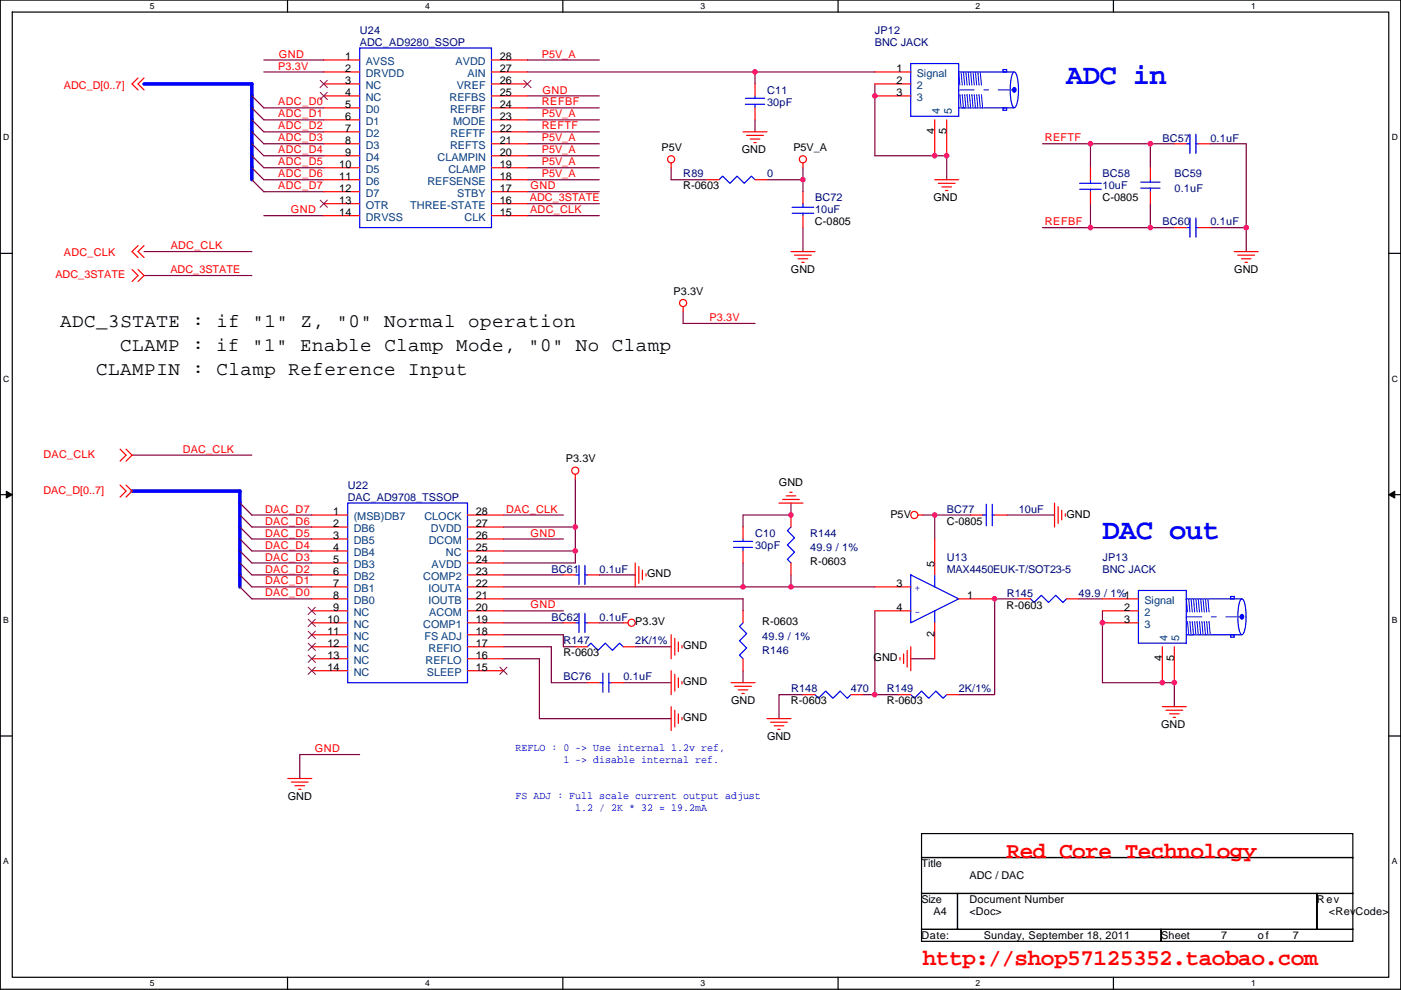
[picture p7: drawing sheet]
<svg xmlns="http://www.w3.org/2000/svg" width="297mm" height="210mm" viewBox="0 0 297 210" stroke-linecap="round" stroke-linejoin="round" font-family="sans-serif">
<path d="M.1 0h296.9v209.8h-296.9zM2.6 2.6h291.8v204.7h-291.8z" fill="none" stroke="#000" stroke-width=".25"/>
<g fill="#fff">
<path d="M31.8 .3h1v2h-1z"/>
<path d="M31.8 207.5h1v2.1h-1z"/>
</g>
<path d="M61 0v2.6M61 207.3v2.5" fill="none" stroke="#000" stroke-width=".25"/>
<g fill="#fff">
<path d="M90.1 .3h1v2h-1z"/>
<path d="M90.1 207.5h1v2.1h-1z"/>
</g>
<path d="M119.3 0v2.6M119.3 207.3v2.5" fill="none" stroke="#000" stroke-width=".25"/>
<g fill="#fff">
<path d="M148.5 .3h1v2h-1z"/>
<path d="M148.5 207.5h1v2.1h-1z"/>
</g>
<path d="M177.7 0v2.6M177.7 207.3v2.5" fill="none" stroke="#000" stroke-width=".25"/>
<g fill="#fff">
<path d="M206.9 .3h1v2h-1z"/>
<path d="M206.9 207.5h1v2.1h-1z"/>
</g>
<path d="M236.1 0v2.6M236.1 207.3v2.5" fill="none" stroke="#000" stroke-width=".25"/>
<g fill="#fff">
<path d="M265.2 .3h1v2h-1z"/>
<path d="M265.2 207.5h1v2.1h-1z"/>
<path d="M.7 28.2h1.3v2h-1.3z"/>
<path d="M295.1 28.2h1.3v2h-1.3z"/>
<path d="M.7 79.3h1.3v2.1h-1.3z"/>
<path d="M295.1 79.3h1.3v2.1h-1.3z"/>
</g>
<path d="M.1 53.7h2.5M294.4 53.7h2.6" fill="none" stroke="#000" stroke-width=".25"/>
<g fill="#fff">
<path d="M.7 130.5h1.2v2h-1.2z"/>
<path d="M295.1 130.5h1.2v2h-1.2z"/>
</g>
<path d="M.1 104.9h2.5M294.4 104.9h2.6" fill="none" stroke="#000" stroke-width=".25"/>
<path d="M1.3 104.2l1.3 .7-1.3 .7zM294.4 104.9l1.3-.7v1.4z" fill="#000" stroke="#000" stroke-width=".21"/>
<g fill="#fff">
<path d="M.7 181.7h1.2v2h-1.2z"/>
<path d="M295.1 181.7h1.2v2h-1.2z"/>
</g>
<path d="M.1 156.1h2.5M294.4 156.1h2.6M195.4 176.8h91.4v5.1h-91.4zM195.4 197.1h50.8v2.6h-50.8zM195.4 181.9h91.4v7.6h-91.4zM195.4 189.5h7.6v7.6h-7.6zM203 189.5h76.2v7.6h-76.2zM246.2 197.1h40.6v2.6h-40.6zM279.2 189.5h7.6v7.6h-7.6z" fill="none" stroke="#000" stroke-width=".25"/>
<g fill="none" stroke="#800040" stroke-width=".25">
<path d="M55.9 12.7h12.7M55.9 15.3h12.7M111.8 15.3h48.3v2.5M111.8 12.7h15.3M160.1 15.3h25.4M185.5 17.8v15.2h15.2v5.1M53.4 28l2.5 2.5h12.7M53.4 33l2.5 2.6h12.7M53.4 25.4l2.5 2.6h12.7M53.4 22.9l2.5 2.5h12.7M53.4 30.5l2.5 2.5h12.7M53.4 35.6l2.5 2.5h12.7"/>
<path d="M53.4 20.3l2.5 2.6h12.7M53.4 38.1l2.5 2.6h12.7M111.8 25.4h15.3M111.8 35.6h15.3M111.8 22.9h15.3M111.8 33h15.3M111.8 30.5h15.3M111.8 38.1h15.3M111.8 20.3h15.3M111.8 28h15.3M142.3 35.6v2.5h7.6M160.1 25.4v2.6"/>
<path d="M162.6 38.1h7.6M170.2 35.6v2.5M170.2 38.1v2.6M221 30.5h10.2M231.2 30.5h12.7v5.1M231.2 30.5v5.1M243.9 30.5h5.1M256.6 30.5h7.6v17.8M30.5 53.4h22.9M30.5 58.4h22.9M55.9 45.7h12.7M111.8 45.7h15.3"/>
<path d="M111.8 43.2h15.3M111.8 40.7h15.3M170.2 48.3v5.1M221 48.3h10.2M231.2 43.2v5.1M231.2 48.3h12.7M243.9 43.2v5.1M243.9 48.3h5.1M256.6 48.3h7.6M264.2 48.3v5.1M144.8 66.1v2.5h15.3M28 96.5h25.4"/>
<path d="M50.9 106.7l2.5 2.5h12.7M50.9 109.2l2.5 2.6h12.7M50.9 111.8l2.5 2.5h12.7M50.9 114.3l2.5 2.6h12.7M50.9 116.9l2.5 2.5h12.7M50.9 119.4l2.5 2.5h12.7M106.7 114.3h12.7M106.7 111.8h15.3M106.7 116.9h15.3M106.7 109.2h12.7M122 101.6v15.3M122 116.9v2.5h-15.3"/>
<path d="M157.5 119.4v5.1M167.7 106.7v2.5h-10.2v2.6M195.6 109.2h2.6M198.2 109.2h7.6M198.2 109.2v5.1M213.4 109.2h10.2M50.9 121.9l2.5 2.6h12.7M50.9 124.5l2.5 2.5h12.7M106.7 124.5h50.8M106.7 139.7h7.7v12.7h27.9M106.7 137.2h10.2v7.6h7.6M106.7 134.6h12.7v2.6h2.6"/>
<path d="M106.7 127h50.8v2.6M106.7 121.9h12.7M106.7 129.6h12.7M106.7 132.1h12.7M127.1 132.1h5M127.1 121.9h7.6M134.7 137.2h7.6M157.5 124.5h10.2M167.7 121.9v2.6M167.7 124.5h17.8M185.5 129.6v17.7h5.1M193.1 139.7h5.1"/>
<path d="M216 127h-5.1v20.3h-7.6M228.7 127h5M233.7 129.6v15.2h15.3v5.1M132.1 144.8h10.2M157.5 142.3v2.5M170.2 147.3h-5v5.1M182.9 147.3h2.6M76.3 160h-12.7v5.1"/>
</g>
<path d="M30.5 17.8h22.9v20.3M28 104.2h22.9v20.3" fill="none" stroke="#00f" stroke-width=".76"/>
<g fill="none" stroke="#f00" stroke-width=".25">
<path d="M29.3 16.5l-1.3 1.3 1.3 1.3M30.5 16.5l-1.2 1.3 1.2 1.3M68.6 15.3h7.7M68.6 17.8h7.7M68.6 12.7h7.7M104.2 15.3h7.6M104.2 17.8h7.6M104.2 12.7h7.6M160.1 17.8v2.5M185.5 15.3h7.6M185.5 17.8h7.6M68.6 20.3h7.7"/>
<path d="M68.6 38.1h7.7M68.6 22.9h7.7M68.6 25.4h7.7M68.6 28h7.7M68.6 30.5h7.7M68.6 33h7.7M68.6 35.6h7.7M104.2 20.3h7.6M104.2 38.1h7.6M104.2 22.9h7.6M104.2 25.4h7.6M104.2 28h7.6"/>
<path d="M104.2 30.5h7.6M104.2 33h7.6M104.2 35.6h7.6M142.3 34.6v1M149.9 38.1h2.6M157.5 28h5.1M158.3 28.7h3.6M159.1 29.5h2M159.8 30.2h.5M160.1 38.1h2.5M160.1 22.9v2.5M170.2 34.6v1"/>
<path d="M185.5 20.3h7.6M198.2 25.4v7.6M198.2 38.1h5.1M198.9 38.9h3.6M199.7 39.6h2M200.7 25.4v7.6M231.2 35.6v2.5M243.9 35.6v2.5M249 30.5h2.5M254.1 30.5h2.5M28 57.2l1.3 1.2-1.3 1.3M29.3 57.2l1.2 1.2-1.2 1.3"/>
<path d="M29.3 52.1l-1.3 1.3 1.3 1.2M30.5 52.1l-1.2 1.3 1.2 1.2M68.6 40.7h7.7M68.6 43.2h7.7M68.6 45.7h7.7M104.2 40.7h7.6M104.2 43.2h7.6M104.2 45.7h7.6M167.7 53.4h5.1M168.5 54.1h3.5M169.2 54.9h2.1M170 55.6h.5"/>
<path d="M170.2 40.7v2.5M170.2 45.7v2.6M200.5 40.4h.5M231.2 40.7v2.5M243.9 40.7v2.5M249 48.3h2.5M254.1 48.3h2.5M261.7 53.4h5.1M262.4 54.1h3.6M263.2 54.9h2M264 55.6h.5M144.8 65v1.1"/>
<path d="M25.5 95.3l1.2 1.2-1.2 1.3M26.7 95.3l1.3 1.2-1.3 1.3M25.5 102.9l1.2 1.3-1.2 1.2M26.7 102.9l1.3 1.3-1.3 1.2M66.1 109.2h7.6M66.1 111.8h7.6M66.1 114.3h7.6M66.1 116.9h7.6M66.1 119.4h7.6M99.1 109.2h7.6M99.1 111.8h7.6M99.1 114.3h7.6"/>
<path d="M99.1 116.9h7.6M99.1 119.4h7.6M122 100.6v1M134.7 119.4v5.1M157.5 111.8v2.5M157.5 116.9v2.5M165.2 106.7h5M165.9 105.9h3.6M166.7 105.2h2M167.4 104.4h.6M167.7 109.2v2.6M167.7 119.4v2.5"/>
<path d="M194.6 109.2h1M198.2 114.3v7.6M205.8 109.2h2.5M210.9 109.2h2.5M223.6 106.7v5.1M224.3 107.5v3.5M225.1 108.2v2.1M225.9 109v.5M66.1 127h7.6M66.1 129.6h7.6M66.1 132.1h7.6M66.1 121.9h7.6"/>
<path d="M66.1 137.2h7.6M66.1 124.5h7.6M66.1 134.6h7.6M66.1 139.7h7.6M99.1 127h7.6M99.1 129.6h7.6M99.1 132.1h7.6M99.1 121.9h7.6M99.1 137.2h7.6M99.1 124.5h7.6M99.1 134.6h7.6M99.1 139.7h7.6"/>
<path d="M119.4 132.1h2.6M119.4 121.9h2.6M122 137.2h2.5M124.5 132.1h2.6M124.5 121.9h2.6M132.1 132.1h1.1M132.1 137.2h2.6M135.4 120.2v3.5M136.2 120.9v2.1M137 121.7v.5M142.3 134.6v5.1M143.1 135.4v3.6"/>
<path d="M143.8 136.2v2M144.6 136.9v.5M157.5 129.6v2.5M157.5 139.7v2.6M185.5 129.6h7.6M185.5 124.5h7.6M190.8 139.5v.5M191.6 138.7v2M192.3 137.9v3.6M193.1 137.2v5.1M198.2 132.1v7.6M203.3 127h7.6"/>
<path d="M216 127h2.5M226.1 127h2.6M233.7 127h7.7M233.7 129.6h7.7M233.7 132.1h7.7M246.4 137.2v7.6M249 137.2v7.6M66.1 142.3h7.6M99.1 142.3h7.6M124.5 144.8h2.6M129.6 144.8h2.5M142.3 149.9v5.1"/>
<path d="M142.3 142.3v5M143.1 150.6v3.6M143.1 143v3.6M143.8 151.4v2M143.8 143.8v2M144.6 152.2v.5M144.6 144.5v.6M155 144.8h5.1M155.8 145.6h3.5M156.5 146.3h2.1M157.3 147.1h.5M162.6 152.4h5.1"/>
<path d="M163.4 153.2h3.5M164.1 153.9h2.1M164.9 154.7h.5M170.2 147.3h2.6M180.4 147.3h2.5M190.6 147.3h2.5M200.7 147.3h2.6M246.4 149.9h5.1M247.2 150.6h3.6M248 151.4h2M248.7 152.2h.5M61 165.1h5.1"/>
<path d="M61.8 165.9h3.5M62.5 166.6h2.1M63.3 167.4h.5"/>
<circle cx="142.3" cy="33.8" r=".76"/>
<circle cx="170.2" cy="33.8" r=".76"/>
<circle cx="144.8" cy="64.3" r=".76"/>
<circle cx="122" cy="99.8" r=".76"/>
<circle cx="193.8" cy="109.2" r=".76"/>
<circle cx="133.9" cy="132.1" r=".76"/>
</g>
<g fill="none" stroke="#00f" stroke-width=".25">
<path d="M76.3 10.2h27.9v38.1h-27.9zM193.1 13.5h10.2v11.2h-10.2zM203.3 15.3h11.6M212.7 14.8h.7v.5h-.7zM214.8 15.4l.2-.1a3.6 3.6 0 0 1 .9 2.9l-.2 3.2a1.65 1.65 0 0 1-.7 1.5 3.6 3.6 0 0 1-.8-3l.1-2.5 .2-1.3zM152.5 38.1l.7-.7 1.5 1.5 1.6-1.5 1.5 1.5 1.5-1.5 .8 .7M158 20.8h4.1M158 22.1h4.1M160.1 20.3v.5M160.1 22.1v.8M203.3 22.9h1.2M204 22.9h10.9"/>
<path d="M212.7 22.9h.7v.5h-.7zM228.9 38.9h4.6M231.2 38.1v.8M241.9 39.9h4M241.9 38.6h4M243.9 38.1v.5M243.9 39.9v.8M251.5 30.5h.8M252.3 28.5v4M253.6 28.5v4M253.6 30.5h.5M168 44h4.5"/>
<path d="M168 45.2h4.5M170.2 45.2v.5M170.2 43.2v.8M228.9 40.2h4.6M231.2 40.2v.5M251.5 48.3h.8M252.3 46.2v4.1M253.6 46.2v4.1M253.6 48.3h.5M73.7 106.7h25.4v38.1h-25.4zM122.7 119.9v4.1M124 119.9v4.1"/>
<path d="M155.5 114.8h4.1M155.5 116.1h4.1M157.5 114.3v.5M157.5 116.1v.8M167.7 111.8l-.8 .7 1.6 1.6-1.6 1.5 1.6 1.5-1.6 1.5 .8 .8M208.3 109.2h.8M209.1 107v4.5M210.4 107v4.5M210.4 109.2h.5M122 121.9h.7M122 132.1h.7M122.7 130.1v4"/>
<path d="M124 130.1v4M124 121.9h.5M124 132.1h.5M124.5 137.2l.8-.8 1.5 1.5 1.5-1.5 1.6 1.5 1.5-1.5 .7 .8M157.5 132.1l-.7 .8 1.5 1.5-1.5 1.5 1.5 1.5-1.5 1.6 .7 .7M193.1 121.9l10.2 5.1-10.2 5.1zM198.2 129.6v2.5M198.2 121.9v2.6M218.5 127l.8 .8 1.5-1.5 1.5 1.5 1.5-1.5 1.6 1.5 .7-.8M241.4 125.2h10.1v11.2h-10.1zM251.5 127h11.7M251.5 134.6h1.3"/>
<path d="M252.3 134.6h10.9M260.9 134.6h.8v.5h-.8zM260.9 126.5h.8v.5h-.8zM263.1 127.1l.2-.1a3.6 3.6 0 0 1 .9 2.9l-.2 3.3a1.65 1.65 0 0 1-.7 1.4 3.6 3.6 0 0 1-.8-2.9v-2.6l.3-1.2zM127.1 144.8h.7M127.8 142.8v4M129.1 142.8v4M129.1 144.8h.5M172.8 147.3l.7 .8 1.6-1.5 1.5 1.5 1.5-1.5 1.5 1.5 .8-.8M193.1 147.3l.8 .8 1.5-1.5 1.5 1.5 1.5-1.5 1.6 1.5 .7-.8"/>
</g>
<path d="M203.3 19.1h.1M214.7 19.1h-11.4M251.5 130.8h.1M262.9 130.8h-11.4" fill="none" stroke="#fff" stroke-width=".21" stroke-dasharray="3 2 1 2"/>
<path d="M203.3 19.1h.1M214.7 19.1h-11.4M251.5 130.8h.1M262.9 130.8h-11.4" fill="none" stroke="#00f" stroke-width=".21" stroke-dasharray="3 2 1 2"/>
<g fill="#00f" stroke="#00f" stroke-width=".25">
<path d="M214.9 18.6a.45 .45 0 0 1 .5 .5 .45 .45 0 0 1-.5 .4 .62 .62 0 0 1 0-.9z" fill-rule="evenodd"/>
<path d="M263.1 130.4a.45 .45 0 0 1 .6 .4 .45 .45 0 0 1-.6 .4 .62 .62 0 0 1 0-.8z" fill-rule="evenodd"/>
</g>
<g fill="none" stroke="#fff" stroke-width=".21" stroke-dasharray="6.1 2">
<path d="M203.3 15.3h.1M203.5 18.1l-.2-2.8M203.8 15.3h.1M204 18.1l-.2-2.8M204.3 15.3h.1M204.5 18.1l-.2-2.8M204.8 15.3h.1M205 18.1l-.2-2.8M205.3 15.3h.1M205.5 18.1l-.2-2.8M205.8 15.3h.1M206.1 18.1l-.3-2.8"/>
<path d="M206.3 15.3h.1M206.6 18.1l-.3-2.8M206.8 15.3h.1M207.1 18.1l-.3-2.8M207.3 15.3h.1M207.6 18.1l-.3-2.8M207.8 15.3h.1M208.1 18.1l-.3-2.8M203.5 20.1h.1M203.8 22.9l-.3-2.8M204 20.1h.1M204.3 22.9l-.3-2.8"/>
<path d="M204.5 20.1h.1M204.8 22.9l-.3-2.8M205 20.1h.1M205.3 22.9l-.3-2.8M205.5 20.1h.1M205.8 22.9l-.3-2.8M206.1 20.1h.1M206.3 22.9l-.2-2.8M206.6 20.1h.1M206.8 22.9l-.2-2.8M207.1 20.1h.1M207.3 22.9l-.2-2.8"/>
<path d="M207.6 20.1h.1M207.8 22.9l-.2-2.8M208.1 20.1h.1M208.3 22.9l-.2-2.8M251.5 127h.1M251.8 131.8h.1M251.8 129.8l-.3-2.8M252 134.6l-.2-2.8M252 127h.1M252.3 131.8h.1M252.3 129.8l-.3-2.8M252.5 134.6l-.2-2.8"/>
<path d="M252.5 127h.1M252.8 131.8h.1M252.8 129.8l-.3-2.8M253 134.6l-.2-2.8M253 127h.1M253.3 131.8h.1M253.3 129.8l-.3-2.8M253.6 134.6l-.3-2.8M253.6 127h.1M253.8 131.8h.1M253.8 129.8l-.2-2.8M254.1 134.6l-.3-2.8"/>
<path d="M254.1 127h.1M254.3 131.8h.1M254.3 129.8l-.2-2.8M254.6 134.6l-.3-2.8M254.6 127h.1M254.8 131.8h.1M254.8 129.8l-.2-2.8M255.1 134.6l-.3-2.8M255.1 127h.1M255.3 131.8h.1M255.3 129.8l-.2-2.8M255.6 134.6l-.3-2.8"/>
<path d="M255.6 127h.1M255.8 131.8h.1M255.8 129.8l-.2-2.8M256.1 134.6l-.3-2.8M256.1 127h.1M256.3 131.8h.1M256.3 129.8l-.2-2.8M256.6 134.6l-.3-2.8"/>
</g>
<g fill="none" stroke="#00f" stroke-width=".21" stroke-dasharray="6.1 2">
<path d="M203.3 15.3h.1M203.5 18.1l-.2-2.8M203.8 15.3h.1M204 18.1l-.2-2.8M204.3 15.3h.1M204.5 18.1l-.2-2.8M204.8 15.3h.1M205 18.1l-.2-2.8M205.3 15.3h.1M205.5 18.1l-.2-2.8M205.8 15.3h.1M206.1 18.1l-.3-2.8"/>
<path d="M206.3 15.3h.1M206.6 18.1l-.3-2.8M206.8 15.3h.1M207.1 18.1l-.3-2.8M207.3 15.3h.1M207.6 18.1l-.3-2.8M207.8 15.3h.1M208.1 18.1l-.3-2.8M203.5 20.1h.1M203.8 22.9l-.3-2.8M204 20.1h.1M204.3 22.9l-.3-2.8"/>
<path d="M204.5 20.1h.1M204.8 22.9l-.3-2.8M205 20.1h.1M205.3 22.9l-.3-2.8M205.5 20.1h.1M205.8 22.9l-.3-2.8M206.1 20.1h.1M206.3 22.9l-.2-2.8M206.6 20.1h.1M206.8 22.9l-.2-2.8M207.1 20.1h.1M207.3 22.9l-.2-2.8"/>
<path d="M207.6 20.1h.1M207.8 22.9l-.2-2.8M208.1 20.1h.1M208.3 22.9l-.2-2.8M251.5 127h.1M251.8 131.8h.1M251.8 129.8l-.3-2.8M252 134.6l-.2-2.8M252 127h.1M252.3 131.8h.1M252.3 129.8l-.3-2.8M252.5 134.6l-.2-2.8"/>
<path d="M252.5 127h.1M252.8 131.8h.1M252.8 129.8l-.3-2.8M253 134.6l-.2-2.8M253 127h.1M253.3 131.8h.1M253.3 129.8l-.3-2.8M253.6 134.6l-.3-2.8M253.6 127h.1M253.8 131.8h.1M253.8 129.8l-.2-2.8M254.1 134.6l-.3-2.8"/>
<path d="M254.1 127h.1M254.3 131.8h.1M254.3 129.8l-.2-2.8M254.6 134.6l-.3-2.8M254.6 127h.1M254.8 131.8h.1M254.8 129.8l-.2-2.8M255.1 134.6l-.3-2.8M255.1 127h.1M255.3 131.8h.1M255.3 129.8l-.2-2.8M255.6 134.6l-.3-2.8"/>
<path d="M255.6 127h.1M255.8 131.8h.1M255.8 129.8l-.2-2.8M256.1 134.6l-.3-2.8M256.1 127h.1M256.3 131.8h.1M256.3 129.8l-.2-2.8M256.6 134.6l-.3-2.8"/>
</g>
<g fill="none" stroke="#804000" stroke-width=".21">
<path d="M67.9 17l1.5 1.6M67.9 19.6l1.5 1.5M69.4 17l-1.5 1.6M69.4 19.6l-1.5 1.5M111.1 17l1.5 1.6M112.6 17l-1.6 1.6M67.9 42.4l1.5 1.6M69.4 42.4l-1.5 1.6M65.3 128.8l1.6 1.5M65.3 131.3l1.6 1.6M65.3 133.9l1.6 1.5M65.3 136.4l1.6 1.6"/>
<path d="M65.3 139l1.6 1.5M66.9 128.8l-1.6 1.5M66.9 131.3l-1.6 1.6M66.9 133.9l-1.6 1.5M66.9 136.4l-1.6 1.6M66.9 139l-1.6 1.5M65.3 141.5l1.6 1.5M66.9 141.5l-1.6 1.5M106 141.5l1.5 1.5M107.5 141.5l-1.5 1.5"/>
</g>
<g fill="#f0f" stroke="#f0f" stroke-width=".25">
<circle cx="122" cy="116.8" r=".5"/>
<circle cx="231.2" cy="30.5" r=".5"/>
<circle cx="243.9" cy="48.3" r=".5"/>
<circle cx="231.2" cy="48.3" r=".5"/>
<circle cx="170.2" cy="38.1" r=".5"/>
<circle cx="243.9" cy="30.5" r=".5"/>
<circle cx="160.1" cy="15.2" r=".5"/>
<circle cx="167.7" cy="124.5" r=".5"/>
<circle cx="122" cy="111.8" r=".5"/>
<circle cx="233.7" cy="132.1" r=".5"/>
<circle cx="264.2" cy="48.3" r=".5"/>
<circle cx="246.4" cy="144.8" r=".5"/>
<circle cx="185.5" cy="20.3" r=".5"/>
<circle cx="167.7" cy="109.2" r=".5"/>
<circle cx="200.7" cy="33" r=".5"/>
<circle cx="198.2" cy="33" r=".5"/>
<circle cx="249" cy="144.8" r=".5"/>
<circle cx="157.5" cy="124.5" r=".5"/>
<circle cx="210.9" cy="127" r=".5"/>
<circle cx="185.5" cy="147.3" r=".5"/>
<circle cx="198.2" cy="109.2" r=".5"/>
</g>
<g font-size="6.1" fill="#00f">
<text x="226.1" y="17.8">ADC in</text>
<text x="233.7" y="114.3">DAC out</text>
</g>
<g font-size="4.8" fill="#f00">
<text x="213.4" y="181.9">Red Core Technology</text>
<text x="195.6" y="204.7">http://shop57125352.taobao.com</text>
</g>
<g font-size="4.1">
<text x="12.8" y="69.3">ADC_3STATE : if &quot;1&quot; Z, &quot;0&quot; Normal operation</text>
<text x="25.5" y="74.4">CLAMP : if &quot;1&quot; Enable Clamp Mode, &quot;0&quot; No Clamp</text>
<text x="20.4" y="79.5">CLAMPIN : Clamp Reference Input</text>
</g>
<g font-size="2.3" fill="#000080">
<text x="76.3" y="9.7">ADC_AD9280_SSOP</text>
<text x="76.3" y="7.2">U24</text>
<text x="185.5" y="9.7">BNC JACK</text>
<text x="185.5" y="7.2">JP12</text>
<text x="162.6" y="19.9">C11</text>
<text x="162.6" y="22.4">30pF</text>
<text x="246.5" y="30">BC57</text>
<text x="256.6" y="30">0.1uF</text>
<text x="144.9" y="37.6">R89</text>
<text x="162.6" y="37.6">0</text>
<text x="233.8" y="37.6">BC58</text>
<text x="233.8" y="40.2">10uF</text>
<text x="249" y="37.6">BC59</text>
<text x="249" y="40.7">0.1uF</text>
<text x="172.8" y="42.7">BC72</text>
<text x="172.8" y="45.3">10uF</text>
<text x="246.5" y="47.8">BC60</text>
<text x="256.6" y="47.8">0.1uF</text>
<text x="73.7" y="106.2">DAC_AD9708_TSSOP</text>
<text x="73.7" y="103.7">U22</text>
<text x="160.1" y="113.8">C10</text>
<text x="171.8" y="113.8">R144</text>
<text x="200.7" y="108.8">BC77</text>
<text x="216" y="108.8">10uF</text>
<text x="160.1" y="116.4">30pF</text>
<text x="171.8" y="116.9">49.9 / 1%</text>
<text x="200.7" y="118.9">U13</text>
<text x="233.8" y="118.9">JP13</text>
<text x="116.9" y="121.5">BC61</text>
<text x="127.1" y="121.5">0.1uF</text>
<text x="200.7" y="121.5">MAX4450EUK-T/SOT23-5</text>
<text x="233.7" y="121.5">BNC JACK</text>
<text x="116.9" y="131.6">BC62</text>
<text x="127.1" y="131.6">0.1uF</text>
<text x="213.4" y="126.5">R145</text>
<text x="228.7" y="126.5">49.9 / 1%1</text>
<text x="119.5" y="136.7">R147</text>
<text x="134.7" y="136.7">2K/1%</text>
<text x="161.6" y="135.7">49.9 / 1%</text>
<text x="161.6" y="138.7">R146</text>
<text x="119.5" y="144.3">BC76</text>
<text x="132.2" y="144.3">0.1uF</text>
<text x="167.7" y="146.9">R148</text>
<text x="180.4" y="146.9">470</text>
<text x="188" y="146.9">R149</text>
<text x="203.3" y="146.9">2K/1%</text>
</g>
<g font-size="2.3" fill="#f00">
<text x="59" y="14.8">P3.3V</text>
<text x="59.1" y="12.2">GND</text>
<text x="114.9" y="12.2">P5V_A</text>
<text x="13.5" y="18.8">ADC_D[0..7]</text>
<text x="59" y="22.4">ADC_D0</text>
<text x="114.9" y="22.4">REFBF</text>
<text x="115" y="19.8">GND</text>
<text x="59" y="30">ADC_D3</text>
<text x="59" y="27.5">ADC_D2</text>
<text x="59" y="24.9">ADC_D1</text>
<text x="114.9" y="27.5">REFTF</text>
<text x="114.9" y="24.9">P5V_A</text>
<text x="114.9" y="30">P5V_A</text>
<text x="221.5" y="30">REFTF</text>
<text x="59" y="35.1">ADC_D5</text>
<text x="59" y="32.5">ADC_D4</text>
<text x="114.9" y="35.1">P5V_A</text>
<text x="114.9" y="32.5">P5V_A</text>
<text x="59" y="37.6">ADC_D6</text>
<text x="59" y="40.2">ADC_D7</text>
<text x="112.5" y="40.2">GND</text>
<text x="114.9" y="37.6">P5V_A</text>
<text x="61.7" y="45.2">GND</text>
<text x="112.3" y="42.7">ADC_3STATE</text>
<text x="112.4" y="45.2">ADC_CLK</text>
<text x="221.5" y="47.8">REFBF</text>
<text x="36.2" y="52.9">ADC_CLK</text>
<text x="11.7" y="59">ADC_3STATE</text>
<text x="13.5" y="54.4">ADC_CLK</text>
<text x="36.1" y="57.9">ADC_3STATE</text>
<text x="150.4" y="68.1">P3.3V</text>
<text x="9.2" y="97.1">DAC_CLK</text>
<text x="38.7" y="96">DAC_CLK</text>
<text x="9.2" y="104.7">DAC_D[0..7]</text>
<text x="56.2" y="108.7">DAC_D7</text>
<text x="56.2" y="111.3">DAC_D6</text>
<text x="56.2" y="113.8">DAC_D5</text>
<text x="107.3" y="108.7">DAC_CLK</text>
<text x="112.5" y="113.8">GND</text>
<text x="56.2" y="116.4">DAC_D4</text>
<text x="56.2" y="118.9">DAC_D3</text>
<text x="56.2" y="121.4">DAC_D2</text>
<text x="56.2" y="124">DAC_D1</text>
<text x="56.2" y="126.5">DAC_D0</text>
<text x="112.5" y="129.1">GND</text>
<text x="66.7" y="159.5">GND</text>
</g>
<g font-size="2.3">
<text x="73.2" y="12.7">1</text>
<text x="73.2" y="15.2">2</text>
<text x="73.2" y="17.8">3</text>
<text x="106" y="15.2">27</text>
<text x="106" y="17.8">26</text>
<text x="106" y="12.7">28</text>
<text x="190.1" y="15.2">1</text>
<text x="190.1" y="17.8">2</text>
<text x="73.2" y="20.3">4</text>
<text x="73.2" y="22.9">5</text>
<text x="106" y="20.3">25</text>
<text x="106" y="22.9">24</text>
<text x="190.1" y="20.3">3</text>
<text x="73.2" y="25.4">6</text>
<text x="73.2" y="27.9">7</text>
<text x="106" y="25.4">23</text>
<text x="106" y="27.9">22</text>
<text x="198.2" y="28.5" transform="rotate(-90 198.2 28.5)">4</text>
<text x="200.7" y="28.5" transform="rotate(-90 200.7 28.5)">5</text>
<text x="71.9" y="35.6">10</text>
<text x="73.2" y="30.5">8</text>
<text x="73.2" y="33">9</text>
<text x="106" y="30.5">21</text>
<text x="106" y="35.6">19</text>
<text x="106" y="33">20</text>
<text x="140.3" y="32">P5V</text>
<text x="157.3" y="32.6">GND</text>
<text x="168.2" y="32">P5V_A</text>
<text x="71.9" y="38.1">11</text>
<text x="71.9" y="40.6">12</text>
<text x="106" y="40.6">17</text>
<text x="106" y="38.1">18</text>
<text x="144.8" y="40.2">R-0603</text>
<text x="71.9" y="43.2">13</text>
<text x="71.9" y="45.7">14</text>
<text x="106" y="45.7">15</text>
<text x="106" y="43.2">16</text>
<text x="172.8" y="47.8">C-0805</text>
<text x="197.9" y="42.7">GND</text>
<text x="233.7" y="42.7">C-0805</text>
<text x="167.7" y="58">GND</text>
<text x="261.7" y="58">GND</text>
<text x="142.8" y="62.5">P3.3V</text>
<text x="119.9" y="98.1">P3.3V</text>
<text x="165.2" y="103.2">GND</text>
<text x="70.7" y="109.2">1</text>
<text x="70.7" y="111.8">2</text>
<text x="100.9" y="111.8">27</text>
<text x="100.9" y="109.2">28</text>
<text x="188.8" y="109.8">P5V</text>
<text x="200.7" y="111.3">C-0805</text>
<text x="226.1" y="109.8">GND</text>
<text x="70.7" y="114.3">3</text>
<text x="70.7" y="116.8">4</text>
<text x="70.7" y="119.4">5</text>
<text x="100.9" y="114.3">26</text>
<text x="100.9" y="116.8">25</text>
<text x="100.9" y="119.4">24</text>
<text x="171.8" y="119.9">R-0603</text>
<text x="70.7" y="121.9">6</text>
<text x="70.7" y="124.5">7</text>
<text x="100.9" y="124.5">22</text>
<text x="100.9" y="121.9">23</text>
<text x="137.2" y="122.5">GND</text>
<text x="190.1" y="124.5">3</text>
<text x="198.2" y="120.2" transform="rotate(-90 198.2 120.2)">5</text>
<text x="70.7" y="127">8</text>
<text x="70.7" y="129.5">9</text>
<text x="100.9" y="127">21</text>
<text x="100.9" y="129.5">20</text>
<text x="190.1" y="129.5">4</text>
<text x="205" y="127">1</text>
<text x="213.4" y="129.1">R-0603</text>
<text x="238.3" y="129.5">2</text>
<text x="69.4" y="132.1">10</text>
<text x="69.4" y="134.6">11</text>
<text x="69.4" y="137.2">12</text>
<text x="100.9" y="137.2">17</text>
<text x="100.9" y="132.1">19</text>
<text x="100.9" y="134.6">18</text>
<text x="134.7" y="132.6">P3.3V</text>
<text x="144.8" y="137.7">GND</text>
<text x="161.6" y="132.6">R-0603</text>
<text x="198.2" y="135.2" transform="rotate(-90 198.2 135.2)">2</text>
<text x="238.3" y="132.1">3</text>
<text x="69.4" y="139.7">13</text>
<text x="69.4" y="142.2">14</text>
<text x="100.9" y="139.7">16</text>
<text x="100.9" y="142.2">15</text>
<text x="119.4" y="139.2">R-0603</text>
<text x="185.2" y="140.3">GND</text>
<text x="246.4" y="140.3" transform="rotate(-90 246.4 140.3)">4</text>
<text x="249" y="140.3" transform="rotate(-90 249 140.3)">5</text>
<text x="144.8" y="145.3">GND</text>
<text x="155" y="149.4">GND</text>
<text x="167.7" y="149.4">R-0603</text>
<text x="188" y="149.4">R-0603</text>
<text x="144.8" y="153">GND</text>
<text x="246.2" y="154.5">GND</text>
<text x="162.6" y="157">GND</text>
<text x="61" y="169.7">GND</text>
<text x="195.4" y="183.9">Title</text>
<text x="195.4" y="191.6">Size</text>
<text x="205.5" y="186.5">ADC / DAC</text>
<text x="205.6" y="191.6">Document Number</text>
<text x="279.2" y="191.6">R ev</text>
<text x="197.9" y="194.1">A4</text>
<text x="205.5" y="194.1">&lt;Doc&gt;</text>
<text x="281.7" y="194.1">&lt;RevCode&gt;</text>
<text x="195.4" y="199.2">Date:</text>
<text x="208.6" y="199.2">Sunday, September 18, 2011</text>
<text x="246.2" y="199.2">Sheet</text>
<text x="258.9" y="199.2">7</text>
<text x="266.7" y="199.2">of</text>
<text x="274.1" y="199.2">7</text>
</g>
<g font-size="2.3" fill="#004080">
<text x="77.5" y="13.8">AVSS</text>
<text x="77.5" y="16.3">DRVDD</text>
<text x="96.6" y="13.8">AVDD</text>
<text x="99.1" y="16.3">AIN</text>
<text x="194.4" y="16.3">Signal</text>
<text x="77.5" y="18.8">NC</text>
<text x="77.5" y="21.4">NC</text>
<text x="77.5" y="23.9">D0</text>
<text x="95.3" y="21.4">REFBS</text>
<text x="95.4" y="23.9">REFBF</text>
<text x="96.8" y="18.8">VREF</text>
<text x="194.4" y="18.8">2</text>
<text x="194.4" y="21.4">3</text>
<text x="77.5" y="26.5">D1</text>
<text x="77.5" y="29">D2</text>
<text x="95.5" y="29">REFTF</text>
<text x="96.1" y="26.5">MODE</text>
<text x="199.2" y="24.2" transform="rotate(-90 199.2 24.2)">4</text>
<text x="201.8" y="24.2" transform="rotate(-90 201.8 24.2)">5</text>
<text x="77.5" y="31.5">D3</text>
<text x="77.5" y="34.1">D4</text>
<text x="92.8" y="34.1">CLAMPIN</text>
<text x="95.4" y="31.5">REFTS</text>
<text x="77.5" y="36.6">D5</text>
<text x="77.5" y="39.2">D6</text>
<text x="77.5" y="41.7">D7</text>
<text x="90.6" y="39.2">REFSENSE</text>
<text x="95.1" y="36.6">CLAMP</text>
<text x="97" y="41.7">STBY</text>
<text x="77.5" y="44.2">OTR</text>
<text x="77.5" y="46.8">DRVSS</text>
<text x="87" y="44.2">THREE-STATE</text>
<text x="98.5" y="46.8">CLK</text>
<text x="75" y="110.3">(MSB)DB7</text>
<text x="75" y="112.8">DB6</text>
<text x="90" y="110.3">CLOCK</text>
<text x="91.4" y="112.8">DVDD</text>
<text x="75" y="115.4">DB5</text>
<text x="75" y="117.9">DB4</text>
<text x="90.9" y="115.4">DCOM</text>
<text x="94.5" y="117.9">NC</text>
<text x="75" y="120.4">DB3</text>
<text x="75" y="123">DB2</text>
<text x="75" y="125.5">DB1</text>
<text x="89.7" y="123">COMP2</text>
<text x="90.8" y="125.5">IOUTA</text>
<text x="91.5" y="120.4">AVDD</text>
<text x="75" y="128.1">DB0</text>
<text x="75" y="130.6">NC</text>
<text x="90.8" y="128.1">IOUTB</text>
<text x="91" y="130.6">ACOM</text>
<text x="242.6" y="128.1">Signal</text>
<text x="242.6" y="130.6">2</text>
<text x="75" y="133.1">NC</text>
<text x="75" y="135.7">NC</text>
<text x="89.7" y="133.1">COMP1</text>
<text x="90" y="135.7">FS ADJ</text>
<text x="242.6" y="133.1">3</text>
<text x="247.5" y="135.9" transform="rotate(-90 247.5 135.9)">4</text>
<text x="250" y="135.9" transform="rotate(-90 250 135.9)">5</text>
<text x="75" y="138.2">NC</text>
<text x="75" y="140.8">NC</text>
<text x="75" y="143.3">NC</text>
<text x="90.2" y="140.8">REFLO</text>
<text x="90.5" y="143.3">SLEEP</text>
<text x="90.9" y="138.2">REFIO</text>
</g>
<g font-size="2.3" fill="#00f">
<text x="193.9" y="125.3">+</text>
<text x="193.9" y="130.4">-</text>
<text x="109.3" y="159.3">REFLO : 0 -&gt; Use internal 1.2v ref,</text>
<text x="119.4" y="161.8">1 -&gt; disable internal ref.</text>
<text x="109.3" y="169.5">FS ADJ : Full scale current output adjust</text>
<text x="122" y="172">1.2 / 2K * 32 = 19.2mA</text>
</g>
<g font-size="1.8">
<text x="31.8" y="1.9">5</text>
<text x="90.1" y="1.9">4</text>
<text x="148.5" y="1.9">3</text>
<text x="206.9" y="1.9">2</text>
<text x="265.2" y="1.9">1</text>
<text x=".7" y="29.8">D</text>
<text x="295.1" y="29.8">D</text>
<text x=".7" y="81">C</text>
<text x="295.1" y="81">C</text>
<text x=".7" y="132.1">B</text>
<text x="295.1" y="132.1">B</text>
<text x=".7" y="183.3">A</text>
<text x="295.1" y="183.3">A</text>
<text x="31.8" y="209.2">5</text>
<text x="90.1" y="209.2">4</text>
<text x="148.5" y="209.2">3</text>
<text x="206.9" y="209.2">2</text>
<text x="265.2" y="209.2">1</text>
</g>
</svg>
